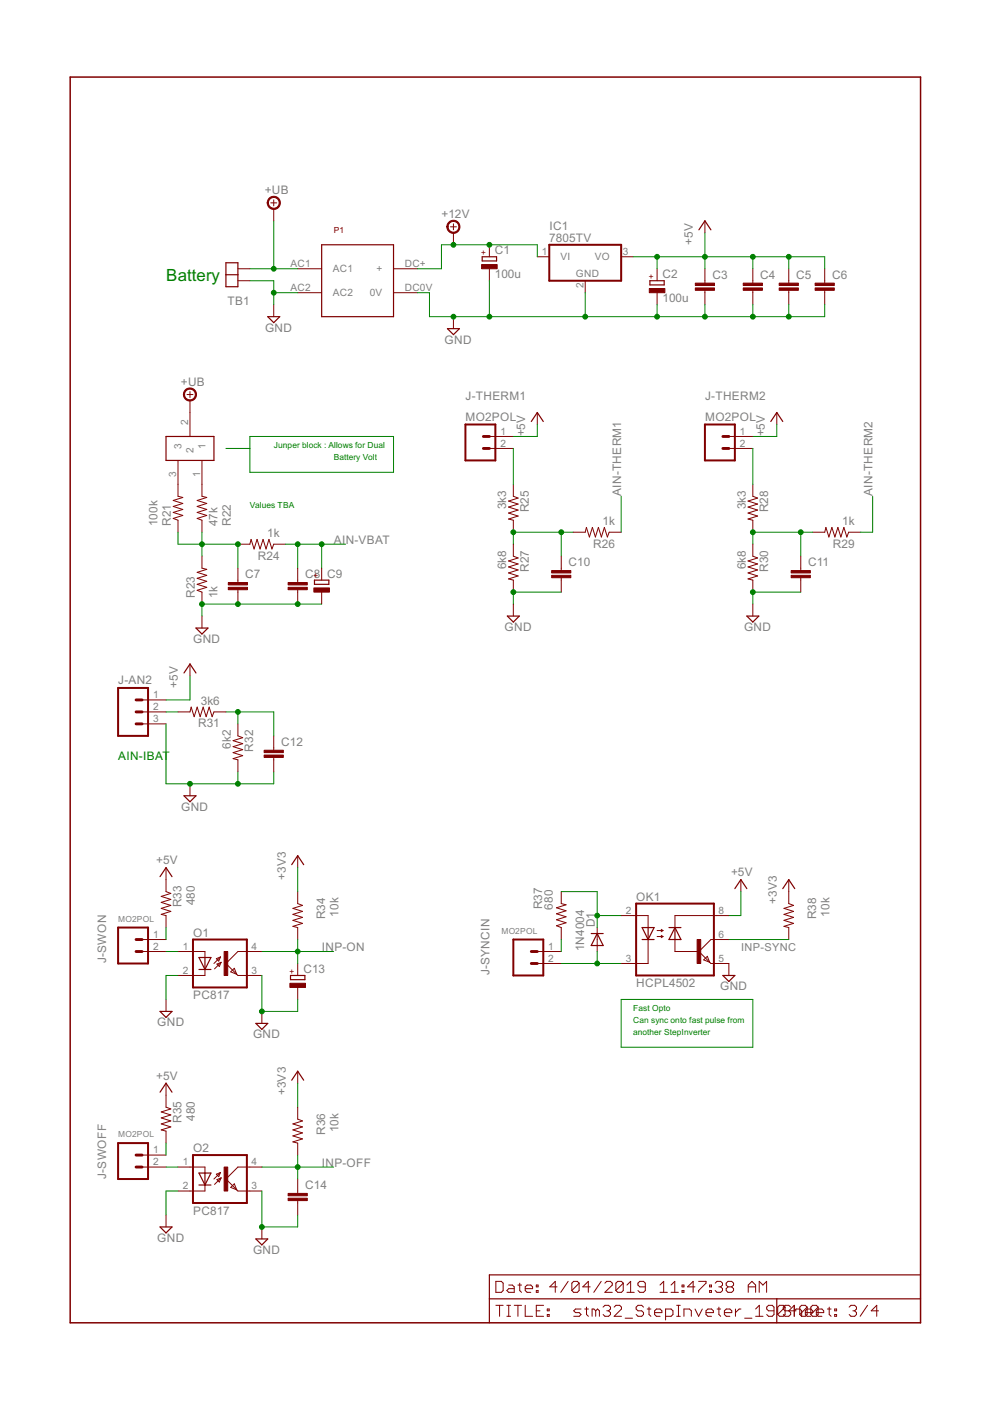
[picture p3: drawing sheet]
<svg xmlns="http://www.w3.org/2000/svg" width="210mm" height="297mm" viewBox="0 0 210 297" stroke-linecap="round" stroke-linejoin="round" font-family="sans-serif">
<g fill="none" stroke="#800000" stroke-width=".25">
<path d="M47.9 55.7h2.5v5.1h-2.5zM47.9 58.3h2.5M68.2 51.9h15.2v15.2h-15.2zM102.2 54.4h3.1v.9h-3.1zM137.8 59.5h3v.9h-3zM148.2 48.7l1.3-1.9 1.2 1.9M56.8 67.1h2.5l-1.3 1.3zM94.9 69.7h2.5l-1.3 1.3zM35.2 92.5h10.2v5.1h-10.2zM112.6 89.4l1.3-1.9 1.3 1.9M163.4 89.4l1.3-1.9 1.3 1.9M41.6 133.2h2.5l-1.3 1.2z"/>
<path d="M66.7 123h3v.9h-3zM107.6 130.6h2.5l-1.3 1.3zM158.3 130.6h2.6l-1.3 1.3zM39 142.7l1.3-1.9 1.3 1.9M39 168.7h2.6l-1.3 1.3zM33.9 185.9l1.3-1.9 1.3 1.9M61.8 183.3l1.3-1.9 1.3 1.9M125.3 197.9h2.6M126.6 197.9l1.3 2.6h-2.6zM136.1 196.7h2.6l-1.3 2.5zM136.1 199.2h2.6M137.4 196.7v2.5"/>
<path d="M141.8 196.7h2.6M143.1 196.7l1.3 2.5h-2.6zM143.1 196.7v2.5M155.8 188.4l1.3-1.9 1.2 1.9M166 188.4l1.2-1.9 1.3 1.9M33.9 214.4h2.6l-1.3 1.3zM42.2 203h2.5l-1.2 2.5zM42.2 205.5h2.5M43.5 203v2.5M54.3 217h2.5l-1.3 1.2zM61.6 206.8h3v.9h-3zM153.3 206.8h2.5l-1.3 1.3z"/>
<path d="M33.9 231.6l1.3-1.9 1.3 1.9M61.8 229l1.3-1.9 1.3 1.9M42.2 248.7h2.5l-1.2 2.5zM42.2 251.2h2.5M43.5 248.7v2.5M33.9 260.1h2.6l-1.3 1.3zM54.3 262.7h2.5l-1.3 1.2zM103.8 275.4h91.4M164.7 275.4v5.1M195.2 270.3h-91.4v10.2"/>
</g>
<g fill="none" stroke="#800000" stroke-width=".21">
<path d="M50.4 57h2.6M50.4 59.5h2.6M57.4 43h1.3M58 42.4v1.2M58 44.3v2.5M63.1 57h5.1M83.4 57h5.1M95.5 48.1h1.3M96.1 47.5v1.2M96.1 49.4v2.5M103.8 51.9v2.5M103.8 57v2.5"/>
<path d="M113.9 54.4h2.6M124.1 59.5v2.6M131.7 54.4h2.5M139.3 57v2.5M149.5 46.8v2.6M149.5 57v3M159.6 57v3M167.2 57v3M174.9 57v3M58 64.6v2.5M63.1 62.1h5.1M83.4 62.1h5.1"/>
<path d="M96.1 67.1v2.6M139.3 62.1v2.5M149.5 61.6v3M159.6 61.6v3M167.2 61.6v3M174.9 61.6v3M37.7 97.6v7.6l1.1 .3-2.1 .6 2.1 .6-2.1 .7 2.1 .6-2.1 .6 2.1 .7-2.1 .6 1 .4v2.5M39.6 83.7h1.3M40.3 83v1.3M40.3 84.9v7.6M42.8 97.6v7.6l1 .3-2 .6 2 .6-2 .7 2 .6-2 .6 2 .7-2 .6 1 .4v2.5M103.8 92.5h5"/>
<path d="M103.8 95.1h5M113.9 87.5v2.5M154.5 92.5h5.1M154.5 95.1h5.1M164.7 87.5v2.5M42.8 117.9v2.6l1 .2-2 .6 2 .7-2 .6 2 .7-2 .6 2 .6-2 .7 1 .3v2.6M50.4 115.4h2.6l.2-1 .7 2 .6-2 .6 2 .7-2 .6 2 .6-2 .7 2 .3-1h2.6M108.8 102.7v2.5l1.1 .4-2.1 .6 2.1 .7-2.1 .6 2.1 .6-2.1 .7 2.1 .6-2.1 .6 1 .3v2.5M108.8 115.4v2.5l1.1 .4-2.1 .6 2.1 .7-2.1 .6 2.1 .6-2.1 .7 2.1 .6-2.1 .6 1 .3v2.5M119 117.9v3.1M121.5 112.8h2.6l.2-1 .7 2.1 .6-2.1 .6 2.1 .7-2.1 .6 2.1 .6-2.1 .7 2.1 .4-1.1h2.5M159.6 102.7v2.5l1 .4-2 .6 2 .7-2 .6 2 .6-2 .7 2 .6-2 .6 1 .3v2.5"/>
<path d="M159.6 115.4v2.5l1 .4-2 .6 2 .7-2 .6 2 .6-2 .7 2 .6-2 .6 1 .3v2.5M169.8 117.9v3.1M172.3 112.8h2.6l.2-1 .6 2.1 .7-2.1 .6 2.1 .7-2.1 .6 2.1 .6-2.1 .7 2.1 .3-1.1h2.6M42.8 130.6v2.6M50.4 120.5v3M50.4 125v3.1M63.1 120.5v3M63.1 125v3.1M68.2 120.5v2.5M68.2 125.5v2.6M108.8 128.1v2.5M119 122.5v3"/>
<path d="M159.6 128.1v2.5M169.8 122.5v3M30.1 148.4h5.1M30.1 150.9h5.1M30.1 153.5h5.1M37.7 150.9h2.6l.2-1 .7 2.1 .6-2.1 .6 2.1 .7-2.1 .6 2.1 .6-2.1 .7 2.1 .4-1.1h2.5M40.3 140.8v2.5M50.4 153.5v2.5l1.1 .4-2.1 .6 2.1 .7-2.1 .6 2.1 .6-2.1 .7 2.1 .6-2.1 .6 1 .3v2.5M58 156v3.1M40.3 166.2v2.5M58 160.6v3M30.1 199.2h5.1"/>
<path d="M35.2 184v5l1 .4-2 .7 2 .6-2 .6 2 .7-2 .6 2 .6-2 .7 1 .2v2.6M63.1 181.4v2.6M63.1 189v2.6l1 .4-2 .6 2 .6-2 .7 2 .6-2 .6 2 .7-2 .6 1 .3v2.5M119 189v2.6l1 .2-2 .7 2 .6-2 .6 2 .7-2 .6 2 .6-2 .7 1 .4v2.5M126.6 196.7v5M131.7 194.1h5.7v2.6M137.4 199.2v5.1h-5.7M139.3 197.3h1.3M139.3 198.6h1.3M140.2 197l.4 .3M140.2 198.3l.4 .3M140.6 197.3l-.4 .2"/>
<path d="M140.6 198.6l-.4 .2M143.1 199.2v2.5h5.1M154.5 199.2h-3.8l-2.5 2.5M154.5 194.1h-11.4v2.6M157.1 186.5v2.5M167.2 186.5v5.1l1.1 .4-2.1 .6 2.1 .6-2.1 .7 2.1 .6-2.1 .6 2.1 .7-2.1 .6 1 .3v2.5M30.1 201.7h5.1M35.2 211.9v2.5M37.7 201.7h5.8v1.3M43.5 205.5v1.3h-5.8M45.9 203.3l.9-.4-.4 .9zM46 204.4l.9-.4-.4 .9z"/>
<path d="M46.8 202.9l-1.4 1.4M46.9 204l-1.4 1.4M49.7 205.3l.5 1.3-1.3-.5zM55.5 201.7h-5.1l-2.5 2.6 2.5 2.5h5.1M55.5 214.4v2.6M63.1 204.3v2.5M63.1 209.4v2.5M113.9 201.7h5.1M113.9 204.3h5.1M148.2 201.7l2.5 2.6h3.8v2.5M150 202.8l.5 1.2-1.3-.5zM35.2 229.7v5l1 .4-2 .7 2 .6-2 .6 2 .7-2 .6 2 .6-2 .7 1 .2v2.6"/>
<path d="M63.1 227.1v2.6M63.1 234.7v2.6l1 .4-2 .6 2 .6-2 .7 2 .6-2 .6 2 .7-2 .6 1 .3v2.5M30.1 244.9h5.1M30.1 247.4h5.1M35.2 257.6v2.5M37.7 247.4h5.8v1.3M43.5 251.2v1.3h-5.8M45.9 249l.9-.4-.4 .9zM46 250.1l.9-.4-.4 .9zM46.8 248.6l-1.4 1.4M46.9 249.7l-1.4 1.4M49.7 251l.5 1.3-1.3-.5z"/>
<path d="M55.5 247.4h-5.1l-2.5 2.6 2.5 2.5h5.1M63.1 250v3M63.1 254.6v3M55.5 260.1v2.6M105.1 271.7h1.2l.4 .4v1.5l-.4 .4h-1.2zM105.1 276.8h1.6M105.9 276.8v2.3M107.5 276.8h.7M107.5 279.1h.7M107.9 272.5h.7l.4 .3v1.2h-1.1l-.4-.4 .4-.4h1.1M107.9 276.8v2.3M109 276.8h1.6"/>
<path d="M109.8 272.5h.8M109.8 276.8v2.3M110.2 272.1v1.5l.4 .4M111.4 273.2h1.5v-.4l-.4-.3h-.7l-.4 .3v.8l.4 .4h.7M111.4 276.8v2.3h1.5M113.7 273.6h.4v.4h-.4zM113.7 272.5h.4v.3h-.4zM113.7 277.9h.8M115.3 276.8h-1.6v2.3h1.6M116 277.5h.4v.4h-.4zM116 278.7h.4v.4h-.4zM118.1 272.8h-1.5l1.1-1.1v2.3"/>
<path d="M120.5 271.7l-1.6 2.3M122.8 272.1v1.5l-.4 .4h-.8l-.4-.4M122.8 272.1l-.4-.4h-.8l-.4 .4v1.5M122.8 272.1l-1.6 1.5M123.2 277.5h-1.2l-.4 .4 .4 .4h.8l.4 .4-.4 .4h-1.2M124 277.5h.8M124.4 277.1v1.6l.4 .4M125.1 272.8h-1.5l1.1-1.1v2.3M126.3 277.9l-.4-.4h-.4v1.6M126.3 277.9v1.2M126.3 277.9l.4-.4 .4 .4v1.2M127.5 271.7l-1.6 2.3"/>
<path d="M127.9 277.1l.4-.3h.7l.4 .3v.4l-.4 .4M128.2 272.1l.4-.4h.8l.4 .4v.4l-1.6 1.5h1.6M128.7 277.9h.3M129 277.9l.4 .4v.4l-.4 .4h-.7l-.4-.4M130.2 277.1l.4-.3h.8l.4 .3v.4l-1.6 1.6h1.6M132.1 272.1v1.5l-.3 .4h-.8l-.4-.4M132.1 272.1l-.3-.4h-.8l-.4 .4v1.5M132.1 272.1l-1.5 1.5M132.5 279.5h1.6M132.9 274h1.6M132.9 272.5l.8-.8v2.3M136.4 277.1l-.3-.3h-.8l-.4 .3v.4l.4 .4h.8l.3 .4v.4l-.3 .4h-.8l-.4-.4"/>
<path d="M136.8 272.8h-1.1l-.4-.3v-.4l.4-.4h.7l.4 .4v1.5l-.4 .4h-.7l-.4-.4M137.2 277.5h.8M137.6 277.1v1.6l.4 .4M138.8 278.3h1.5v-.4l-.3-.4h-.8l-.4 .4v.8l.4 .4h.8M139.9 274h1.6M139.9 272.5l.8-.8v2.3M141.1 279.1h1.2l.4-.4v-.8l-.4-.4h-1.2v2.4M142.3 274h1.5M142.3 272.5l.8-.8v2.3M143.5 276.8h.7M143.5 279.1h.7M143.8 276.8v2.3"/>
<path d="M144.6 273.6h.4v.4h-.4zM144.6 272.5h.4v.3h-.4zM145 279.1v-1.6h1.2l.4 .4v1.2M147.3 272.8h-1.5l1.2-1.1v2.3M147.4 277.5l.7 1.6 .8-1.6M148.1 271.7h1.6v.4l-1.6 1.5v.4M149.7 278.3h1.6v-.4l-.4-.4h-.8l-.4 .4v.8l.4 .4h.8M150.5 273.6h.4v.4h-.4zM150.5 272.5h.4v.3h-.4zM151.6 272.1l.4-.4h.8l.4 .4v.4l-.4 .3M152 277.5h.8M152.4 272.8h.4"/>
<path d="M152.4 277.1v1.6l.4 .4M152.8 272.8l.4 .4v.4l-.4 .4h-.8l-.4-.4M153.6 278.3h1.6v-.4l-.5-.4h-.7l-.4 .4v.8l.4 .4h.7M154.3 272.8l-.3 .4v.4l.3 .4h.8l.4-.4v-.4l-.4-.4M154.3 272.8l-.3-.3v-.4l.3-.4h.8l.4 .4v.4l-.4 .3M154.3 272.8h.8M155.9 277.5v1.6M157.1 277.5h-.4l-.8 .8M157.9 279.5h1.5M158.6 272.8h1.6M158.6 274v-1.5l.8-.8 .8 .8v1.5M160.2 277.5l.8-.7v2.3"/>
<path d="M160.2 279.1h1.6M161 274v-2.3l.8 .8 .7-.8v2.3M164.1 277.9h-1.2l-.3-.4v-.4l.3-.3h.8l.4 .3v1.6l-.4 .4h-.8l-.3-.4M166.1 278.7l.4 .4h.7l.4-.4v-.4l-.4-.4 1.2-1.1v2.3M166.5 277.1l-.4-.3h-.8l-.4 .3v1.6M166.5 277.1v1.6l-.4 .4h-.8l-.4-.4M166.5 277.1l-1.6 1.6M167.6 277.1l-.4-.3h-.7l-.4 .3v.4l.4 .4h2.3M168.4 277.9l.4-.4h.8l.4 .4v1.2M170.8 278.3h1.5v-.4l-.4-.4h-.8l-.3 .4v.8l.3 .4h.8M171.1 277.1l-.4-.3h-.8l-.3 .3v1.6M171.1 277.1v1.6l-.4 .4h-.8l-.3-.4"/>
<path d="M171.1 277.1l-1.5 1.6M173.1 278.3h1.5v-.4l-.3-.4h-.8l-.4 .4v.8l.4 .4h.8M173.5 277.1l-.4-.3h-.8l-.4 .3v1.6M173.5 277.1v1.6l-.4 .4h-.8l-.4-.4M173.5 277.1l-1.6 1.6M175.4 277.5h.8M175.8 277.1v1.6l.4 .4M177 277.5h.4v.4h-.4zM177 278.7h.4v.4h-.4zM180 277.1l.4-.3h.8l.4 .3v.4l-.4 .4M180.8 277.9h.4M181.2 277.9l.4 .4v.4l-.4 .4h-.8l-.4-.4"/>
<path d="M183.9 276.8l-1.5 2.3M186.3 277.9h-1.6l1.2-1.1v2.3"/>
</g>
<path d="M14.9 16.3h180.3v264.2h-180.3z" fill="none" stroke="#800000" stroke-width=".32"/>
<g fill="#800000" stroke="#800000" stroke-width=".21">
<path d="M95.1 47.1a1.39 1.39 0 0 1 2.2 .3 1.39 1.39 0 0 1-.8 2 1.39 1.39 0 0 1-1.8-1.3h.3a1.15 1.15 0 0 1 1.6-1.1 1.15 1.15 0 0 1 .3 1.9 1.15 1.15 0 0 1-1.9-.5v-.3h-.3z" fill-rule="evenodd"/>
<path d="M57 42.1a1.4 1.4 0 0 1 2.2 .2 1.4 1.4 0 0 1-.8 2.1 1.4 1.4 0 0 1-1.8-1.4h.3a1.15 1.15 0 0 1 1.6-1.1 1.15 1.15 0 0 1 .3 1.9 1.15 1.15 0 0 1-1.9-.5v-.3h-.3z" fill-rule="evenodd"/>
<path d="M39.3 82.7a1.4 1.4 0 0 1 2.2 .2 1.4 1.4 0 0 1-.8 2.1 1.4 1.4 0 0 1-1.8-1.3h.2a1.14 1.14 0 0 1 1.7-1 1.14 1.14 0 0 1 .2 1.9 1.14 1.14 0 0 1-1.8-.7l-.1-.2h-.2z" fill-rule="evenodd"/>
</g>
<g fill="#800000" stroke="#800000" stroke-width=".21">
<path d="M102.1 56.1h3.3v.9h-3.3z"/>
<path d="M137.7 61.2h3.3v.9h-3.3z"/>
<path d="M147.4 61h4.1v.6h-4.1z"/>
<path d="M147.4 60h4.1v.5h-4.1z"/>
<path d="M157.6 61h4v.6h-4z"/>
<path d="M157.6 60h4v.5h-4z"/>
<path d="M165.2 61h4.1v.6h-4.1z"/>
<path d="M165.2 60h4.1v.5h-4.1z"/>
<path d="M172.8 61h4.1v.6h-4.1z"/>
<path d="M172.8 60h4.1v.5h-4.1z"/>
<path d="M48.4 124.5h4.1v.5h-4.1z"/>
<path d="M48.4 123.5h4.1v.5h-4.1z"/>
<path d="M61.1 124.5h4.1v.5h-4.1z"/>
<path d="M61.1 123.5h4.1v.5h-4.1z"/>
<path d="M66.5 124.7h3.3v.8h-3.3z"/>
<path d="M117 122h4v.5h-4z"/>
<path d="M117 121h4v.5h-4z"/>
<path d="M167.7 122h4.1v.5h-4.1z"/>
<path d="M167.7 121h4.1v.5h-4.1z"/>
<path d="M56 160.1h4.1v.5h-4.1z"/>
<path d="M56 159.1h4.1v.5h-4.1z"/>
<path d="M47.5 201.7h.8v5.1h-.8z"/>
<path d="M61.5 208.5h3.3v.9h-3.3z"/>
<path d="M47.5 247.4h.8v5.1h-.8z"/>
<path d="M61.1 254h4.1v.6h-4.1z"/>
<path d="M61.1 253h4.1v.5h-4.1z"/>
<path d="M147.8 199.2h.8v5.1h-.8z"/>
</g>
<path d="M116.5 51.9h15.2v7.6h-15.2zM98.7 90h6.3v7.6h-6.3zM149.5 90h6.3v7.6h-6.3zM25 145.9h6.4v10.1h-6.4zM25 196.7h6.4v7.6h-6.4zM40.9 199.2h11.4v10.2h-11.4zM108.8 199.2h6.4v7.6h-6.4zM134.9 191.6h16.5v15.2h-16.5zM25 242.4h6.4v7.6h-6.4zM40.9 244.9h11.4v10.2h-11.4z" fill="none" stroke="#800000" stroke-width=".42"/>
<g fill="none" stroke="#800000" stroke-width=".61">
<path d="M102.5 95.1h1.3M102.5 92.5h1.3M153.3 95.1h1.2M153.3 92.5h1.2M28.9 148.4h1.2M28.9 150.9h1.2M28.9 153.5h1.2M28.9 199.2h1.2M28.9 201.7h1.2M112.6 201.7h1.3M112.6 204.3h1.3M28.9 247.4h1.2"/>
<path d="M28.9 244.9h1.2"/>
</g>
<g fill="none" stroke="#008000" stroke-width=".21">
<path d="M53 59.5h5v5.1M53 57h10.1M58 46.8v10.2M103.8 59.5v7.6M113.9 54.4v-2.5h-20.3v5.1h-5.1M134.2 54.4h40.7v2.6M139.3 54.4v2.6M149.5 49.4v7.6M159.6 54.4v2.6M167.2 54.4v2.6M58 62.1h5.1M88.5 62.1h2.6v5h83.8v-2.5"/>
<path d="M124.1 62.1v5M139.3 64.6v2.5M149.5 64.6v2.5M159.6 64.6v2.5M167.2 64.6v2.5M47.9 95.1h5.1M53 92.5h30.4v7.6h-30.4zM108.8 95.1v7.6M113.9 90v2.5h-5.1M159.6 95.1v7.6M164.7 90v2.5h-5.1M37.7 112.8v2.6h12.7v5.1"/>
<path d="M42.8 112.8v5.1M60.6 115.4h12.7M63.1 115.4v5.1M68.2 115.4v5.1M119 112.8v5.1M121.5 112.8h-12.7v2.6M131.7 105.2v7.6M169.8 112.8v5.1M172.3 112.8h-12.7v2.6M185 105.2v7.6h-2.5M68.2 128.1h-25.4v2.5M119 125.5h-10.2v2.6"/>
<path d="M169.8 125.5h-10.2v2.6M35.2 153.5v12.7h22.8v-2.6M35.2 150.9h2.5M40.3 143.3v5.1h-5.1M47.9 150.9h10.1v5.1M50.4 150.9v2.6M50.4 163.6v2.6M35.2 196.7v2.5M63.1 184v5M63.1 199.2v5.1M119 199.2v2.5M119 189h7.6v7.7"/>
<path d="M126.6 194.1h5.1M154.5 199.2h12.7M157.1 189v5.1h-2.6M35.2 201.7h2.5M37.7 206.8h-2.5v5.1M55.5 206.8v7.6h7.6v-2.5M55.5 201.7h15.2M119 204.3h12.7M126.6 201.7v2.6M131.7 211.9h27.9v10.1h-27.9zM63.1 229.7v5M35.2 242.4v2.5"/>
<path d="M35.2 247.4h2.5M37.7 252.5h-2.5v5.1M55.5 252.5v7.6h7.6v-2.5M55.5 247.4h15.2M63.1 244.9v5.1"/>
</g>
<g fill="#008000" stroke="#008000" stroke-width=".21">
<circle cx="124.1" cy="67.1" r=".51"/>
<circle cx="139.3" cy="67.1" r=".51"/>
<circle cx="149.5" cy="67.1" r=".51"/>
<circle cx="159.6" cy="67.1" r=".51"/>
<circle cx="167.2" cy="67.1" r=".51"/>
<circle cx="103.8" cy="67.1" r=".51"/>
<circle cx="96.1" cy="67.1" r=".51"/>
<circle cx="58" cy="62.1" r=".51"/>
<circle cx="42.8" cy="128.1" r=".51"/>
<circle cx="50.4" cy="128.1" r=".51"/>
<circle cx="63.1" cy="128.1" r=".51"/>
<circle cx="108.8" cy="125.5" r=".51"/>
<circle cx="159.6" cy="125.5" r=".51"/>
<circle cx="40.3" cy="166.2" r=".51"/>
<circle cx="50.4" cy="166.2" r=".51"/>
<circle cx="55.5" cy="214.4" r=".51"/>
<circle cx="55.5" cy="260.1" r=".51"/>
<circle cx="96.1" cy="51.9" r=".51"/>
<circle cx="103.8" cy="51.9" r=".51"/>
<circle cx="139.3" cy="54.4" r=".51"/>
<circle cx="149.5" cy="54.4" r=".51"/>
<circle cx="159.6" cy="54.4" r=".51"/>
<circle cx="167.2" cy="54.4" r=".51"/>
<circle cx="58" cy="57" r=".51"/>
<circle cx="42.8" cy="115.4" r=".51"/>
<circle cx="50.4" cy="115.4" r=".51"/>
<circle cx="63.1" cy="115.4" r=".51"/>
<circle cx="68.2" cy="115.4" r=".51"/>
<circle cx="119" cy="112.8" r=".51"/>
<circle cx="108.8" cy="112.8" r=".51"/>
<circle cx="169.8" cy="112.8" r=".51"/>
<circle cx="159.6" cy="112.8" r=".51"/>
<circle cx="50.4" cy="150.9" r=".51"/>
<circle cx="63.1" cy="201.7" r=".51"/>
<circle cx="63.1" cy="247.4" r=".51"/>
<circle cx="126.6" cy="204.3" r=".51"/>
<circle cx="126.6" cy="194.1" r=".51"/>
</g>
<text font-size="4" fill="#008000" x="35.3" y="59.5">Battery</text>
<g font-size="2.8" fill="#808080">
<text x="56.1" y="41.1">+UB</text>
<text x="93.6" y="46.2">+12V</text>
<text x="104.9" y="54">C1</text>
<text x="116.5" y="51.3">7805TV</text>
<text x="116.5" y="48.7">IC1</text>
<text x="146.9" y="51.9" transform="rotate(-90 146.9 51.9)">+5V</text>
<text x="104.9" y="59">100u</text>
<text x="140.5" y="59">C2</text>
<text x="151" y="59.1">C3</text>
<text x="161.2" y="59.1">C4</text>
<text x="168.8" y="59.1">C5</text>
<text x="176.4" y="59.1">C6</text>
<text x="48.2" y="64.6">TB1</text>
<text x="140.5" y="64.1">100u</text>
<text x="56.2" y="70.3">GND</text>
<text x="94.3" y="72.8">GND</text>
<text x="38.4" y="81.7">+UB</text>
<text x="98.7" y="89.2">MO2POL</text>
<text x="98.7" y="84.9">J-THERM1</text>
<text x="149.5" y="89.2">MO2POL</text>
<text x="149.5" y="84.9">J-THERM2</text>
<text x="111.4" y="92.5" transform="rotate(-90 111.4 92.5)">+5V</text>
<text x="162.2" y="92.5" transform="rotate(-90 162.2 92.5)">+5V</text>
<text x="131.7" y="105.2" transform="rotate(-90 131.7 105.2)">AIN-THERM1</text>
<text x="185" y="105.2" transform="rotate(-90 185 105.2)">AIN-THERM2</text>
<text x="33.4" y="111.6" transform="rotate(-90 33.4 111.6)">100k</text>
<text x="36.2" y="111.5" transform="rotate(-90 36.2 111.5)">R21</text>
<text x="46.1" y="111.6" transform="rotate(-90 46.1 111.6)">47k</text>
<text x="48.9" y="111.5" transform="rotate(-90 48.9 111.5)">R22</text>
<text x="56.7" y="113.9">1k</text>
<text x="107.3" y="108" transform="rotate(-90 107.3 108)">3k3</text>
<text x="112.1" y="108.6" transform="rotate(-90 112.1 108.6)">R25</text>
<text x="127.8" y="111.3">1k</text>
<text x="158.1" y="108" transform="rotate(-90 158.1 108)">3k3</text>
<text x="162.9" y="108.6" transform="rotate(-90 162.9 108.6)">R28</text>
<text x="178.6" y="111.3">1k</text>
<text x="54.7" y="118.7">R24</text>
<text x="70.8" y="115.4">AIN-VBAT</text>
<text x="125.8" y="116.1">R26</text>
<text x="176.6" y="116.1">R29</text>
<text x="52" y="122.6">C7</text>
<text x="64.7" y="122.6">C8</text>
<text x="69.4" y="122.5">C9</text>
<text x="107.3" y="120.7" transform="rotate(-90 107.3 120.7)">6k8</text>
<text x="112.1" y="121.3" transform="rotate(-90 112.1 121.3)">R27</text>
<text x="120.6" y="120.1">C10</text>
<text x="158.1" y="120.7" transform="rotate(-90 158.1 120.7)">6k8</text>
<text x="162.9" y="121.3" transform="rotate(-90 162.9 121.3)">R30</text>
<text x="171.3" y="120.1">C11</text>
<text x="41.3" y="126.8" transform="rotate(-90 41.3 126.8)">R23</text>
<text x="46.1" y="126.8" transform="rotate(-90 46.1 126.8)">1k</text>
<text x="41" y="136.3">GND</text>
<text x="107" y="133.8">GND</text>
<text x="157.8" y="133.8">GND</text>
<text x="25.1" y="145.1">J-AN2</text>
<text x="37.7" y="145.9" transform="rotate(-90 37.7 145.9)">+5V</text>
<text x="42.6" y="149.4">3k6</text>
<text x="42" y="154.2">R31</text>
<text x="48.9" y="158.8" transform="rotate(-90 48.9 158.8)">6k2</text>
<text x="53.7" y="159.4" transform="rotate(-90 53.7 159.4)">R32</text>
<text x="59.6" y="158.2">C12</text>
<text x="38.4" y="171.9">GND</text>
<text x="33.1" y="183.2">+5V</text>
<text x="155" y="185.7">+5V</text>
<text x="41.3" y="192" transform="rotate(-90 41.3 192)">480</text>
<text x="60.6" y="186.5" transform="rotate(-90 60.6 186.5)">+3V3</text>
<text x="134.9" y="190.9">OK1</text>
<text x="164.7" y="191.6" transform="rotate(-90 164.7 191.6)">+3V3</text>
<text x="38.5" y="192.4" transform="rotate(-90 38.5 192.4)">R33</text>
<text x="68.9" y="194.9" transform="rotate(-90 68.9 194.9)">R34</text>
<text x="71.8" y="194.3" transform="rotate(-90 71.8 194.3)">10k</text>
<text x="115" y="192.8" transform="rotate(-90 115 192.8)">R37</text>
<text x="117.2" y="192.8" transform="rotate(-90 117.2 192.8)">680</text>
<text x="126.1" y="196.6" transform="rotate(-90 126.1 196.6)">D1</text>
<text x="173.1" y="194.9" transform="rotate(-90 173.1 194.9)">R38</text>
<text x="175.9" y="194.3" transform="rotate(-90 175.9 194.3)">10k</text>
<text x="41" y="198.6">O1</text>
<text x="68.3" y="201.7">INP-ON</text>
<text x="123.8" y="201.7" transform="rotate(-90 123.8 201.7)">1N4004</text>
<text x="22.5" y="204.2" transform="rotate(-90 22.5 204.2)">J-SWON</text>
<text x="64.3" y="206.3">C13</text>
<text x="103.8" y="206.8" transform="rotate(-90 103.8 206.8)">J-SYNCIN</text>
<text x="134.9" y="209.4">HCPL4502</text>
<text x="152.7" y="210">GND</text>
<text x="41" y="211.9">PC817</text>
<text x="33.3" y="217.6">GND</text>
<text x="53.6" y="220.1">GND</text>
<text x="33.1" y="228.9">+5V</text>
<text x="60.6" y="232.2" transform="rotate(-90 60.6 232.2)">+3V3</text>
<text x="38.5" y="238.1" transform="rotate(-90 38.5 238.1)">R35</text>
<text x="41.3" y="237.7" transform="rotate(-90 41.3 237.7)">480</text>
<text x="41" y="244.3">O2</text>
<text x="68.9" y="240.7" transform="rotate(-90 68.9 240.7)">R36</text>
<text x="71.8" y="240.1" transform="rotate(-90 71.8 240.1)">10k</text>
<text x="22.5" y="249.9" transform="rotate(-90 22.5 249.9)">J-SWOFF</text>
<text x="68.3" y="247.4">INP-OFF</text>
<text x="41" y="257.6">PC817</text>
<text x="64.7" y="252.1">C14</text>
<text x="33.3" y="263.3">GND</text>
<text x="53.6" y="265.9">GND</text>
</g>
<text font-size="2.8" fill="#008000" x="25.1" y="161.1">AIN-IBAT</text>
<text font-size="2.6" fill="#808080" x="157.1" y="201.7">INP-SYNC</text>
<g font-size="2.4" fill="#808080">
<text x="61.6" y="56.6">AC1</text>
<text x="70.6" y="57.7">AC1</text>
<text x="79.9" y="57.7">+</text>
<text x="85.8" y="56.6">DC+</text>
<text x="114.9" y="54.1">1</text>
<text x="118.8" y="55.2">VI</text>
<text x="122.1" y="58.8">GND</text>
<text x="126.1" y="55.2">VO</text>
<text x="132" y="54.1">3</text>
<text x="61.6" y="61.7">AC2</text>
<text x="70.6" y="62.8">AC2</text>
<text x="78.4" y="62.8">0V</text>
<text x="85.8" y="61.7">DC0V</text>
<text x="123.7" y="61.1" transform="rotate(-90 123.7 61.1)">2</text>
<text x="38.5" y="95.3" transform="rotate(-90 38.5 95.3)">3</text>
<text x="39.9" y="90.2" transform="rotate(-90 39.9 90.2)">2</text>
<text x="43.6" y="95.3" transform="rotate(-90 43.6 95.3)">1</text>
<text x="106.1" y="92.2">1</text>
<text x="106.1" y="94.7">2</text>
<text x="156.9" y="92.2">1</text>
<text x="156.9" y="94.7">2</text>
<text x="37.4" y="101.1" transform="rotate(-90 37.4 101.1)">3</text>
<text x="41" y="96.1" transform="rotate(-90 41 96.1)">2</text>
<text x="42.5" y="101.1" transform="rotate(-90 42.5 101.1)">1</text>
<text x="32.5" y="148">1</text>
<text x="32.5" y="150.6">2</text>
<text x="32.5" y="153.1">3</text>
<text x="132.7" y="193.8">2</text>
<text x="152.4" y="193.8">8</text>
<text x="32.5" y="198.8">1</text>
<text x="32.5" y="201.4">2</text>
<text x="38.7" y="201.4">1</text>
<text x="53.3" y="201.4">4</text>
<text x="116.3" y="201.4">1</text>
<text x="116.3" y="203.9">2</text>
<text x="132.7" y="203.9">3</text>
<text x="152.4" y="203.9">5</text>
<text x="152.4" y="198.8">6</text>
<text x="38.7" y="206.5">2</text>
<text x="53.3" y="206.5">3</text>
<text x="32.5" y="244.5">1</text>
<text x="32.5" y="247.1">2</text>
<text x="38.7" y="247.1">1</text>
<text x="53.3" y="247.1">4</text>
<text x="38.7" y="252.2">2</text>
<text x="53.3" y="252.2">3</text>
</g>
<g font-size="2" fill="#800000">
<text x="70.8" y="49.4">P1</text>
<text x="103.2" y="54" transform="rotate(-90 103.2 54)">+</text>
<text x="138.7" y="59.1" transform="rotate(-90 138.7 59.1)">+</text>
<text x="67.6" y="122.6" transform="rotate(-90 67.6 122.6)">+</text>
<text x="62.5" y="206.4" transform="rotate(-90 62.5 206.4)">+</text>
</g>
<g font-size="2" fill="#008000">
<text x="58.1" y="95.1">Junper block : Allows for Dual</text>
<text x="70.8" y="97.6">Battery Volt</text>
<text x="53" y="107.8">Values TBA</text>
<text x="134.3" y="214.4">Fast Opto</text>
<text x="134.2" y="219.5">another StepInverter</text>
<text x="134.3" y="217">Can sync onto fast pulse from</text>
</g>
<g font-size="2" fill="#808080">
<text x="25.1" y="195.4">MO2POL</text>
<text x="106.3" y="197.9">MO2POL</text>
<text x="25.1" y="241.1">MO2POL</text>
</g>
</svg>
